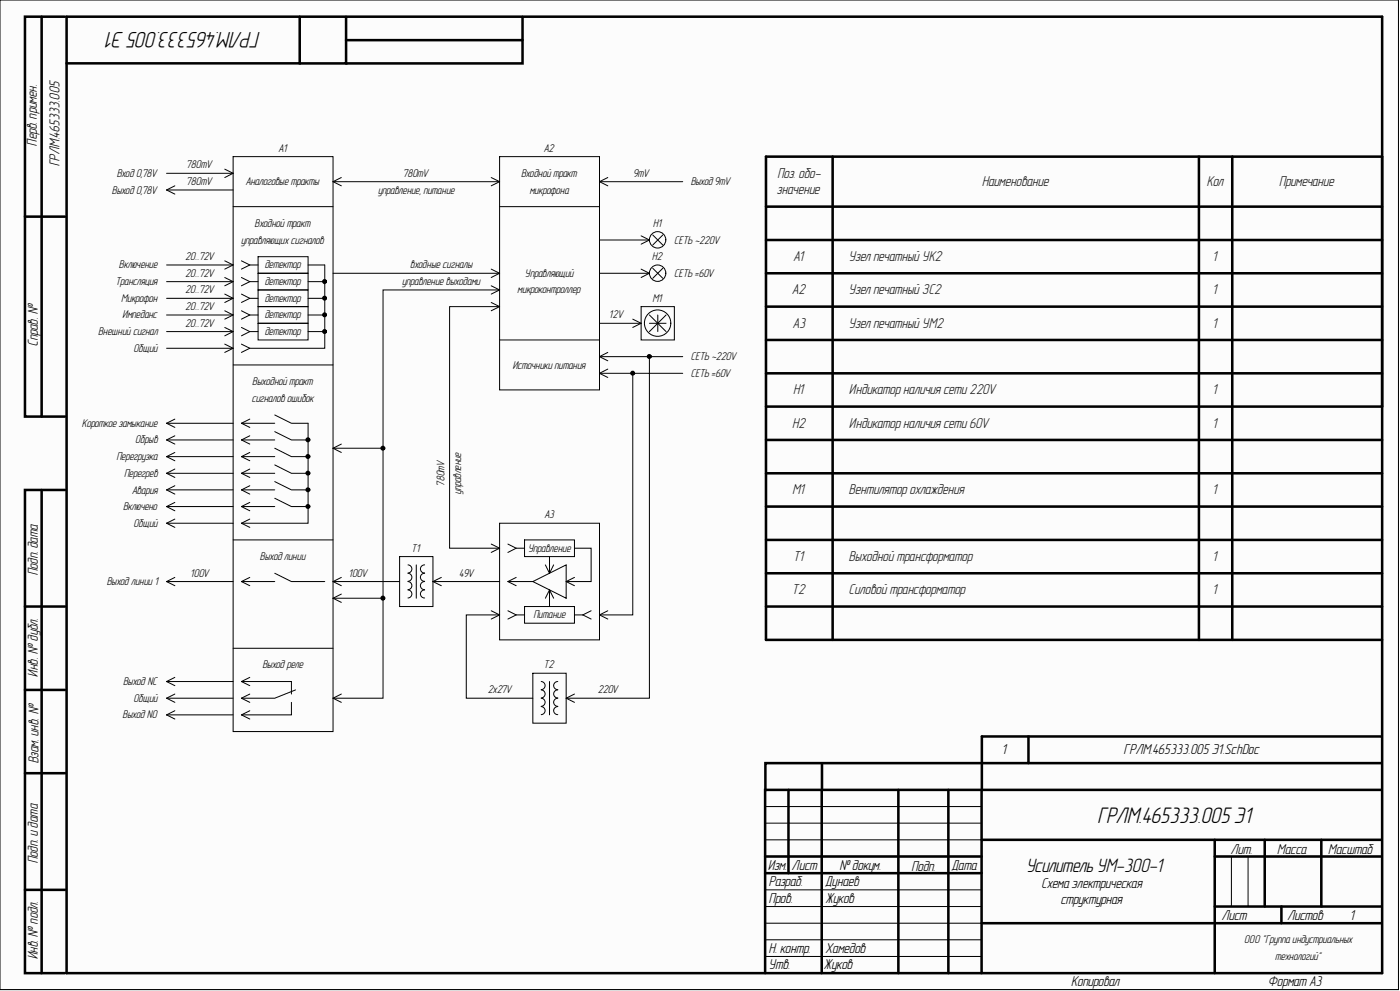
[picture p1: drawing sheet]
<svg xmlns="http://www.w3.org/2000/svg" width="420mm" height="297mm" viewBox="0 0 420 297" stroke-linecap="round" stroke-linejoin="round" font-family="sans-serif">
<path d="M0 0h419.3v296.6h-419.3z" fill="#fcfcfc" stroke="#000" stroke-width=".3"/>
<g fill="none" stroke="#000" stroke-width=".76">
<path d="M12.5 5v119.9M19.5 5h-12v119.9h12M20 5h394.5v286.7h-394.5zM89.9 5v14h-69.9M103.8 5v14h-14M103.8 12h52.9M156.7 5v14h-52.9M249.7 46.9v144.9M359.5 46.9v144.9M369.5 46.9v144.9M414.5 46.9h-184.8v144.9h184.8M7.5 64.9h12"/>
<path d="M229.7 61.9h184.8M229.7 71.9h184.8M229.7 81.9h184.8M229.7 91.9h184.8M229.7 101.9h184.8M229.7 111.9h184.8M229.7 121.9h184.8M229.7 131.9h184.8M12.5 146.9v144.8M19.5 146.9h-12v144.8h12M229.7 141.9h184.8M229.7 151.8h184.8"/>
<path d="M229.7 161.8h184.8M229.7 171.8h184.8M7.5 181.8h12M229.7 181.8h184.8M7.5 206.8h12M7.5 231.8h12M236.4 236.8v24.9M246.4 236.8v54.9M246.5 228.7v8M269.4 236.8v54.9M284.4 236.8v54.9M294.3 236.8v54.9"/>
<path d="M308.4 220.7v8M414.2 236.8h-184.8v54.9M414.3 228.7h-184.8v8M414.3 220.7h-119.9v16M229.4 256.7h64.9M294.3 251.7h119.9M364.3 251.7v40M364.3 256.7h49.9M379.2 251.7v20M396.2 251.7v20M7.5 266.7h12M229.4 261.7h64.9"/>
<path d="M294.3 276.7h119.9M364.3 271.7h49.9M384.2 271.7v5"/>
<circle cx="97.3" cy="84.4" r=".36"/>
<circle cx="97.3" cy="89.4" r=".36"/>
<circle cx="97.3" cy="94.4" r=".36"/>
<circle cx="97.3" cy="99.4" r=".36"/>
<circle cx="189.7" cy="111.8" r=".36"/>
<circle cx="194.7" cy="106.9" r=".36"/>
<circle cx="92.3" cy="136.8" r=".36"/>
<circle cx="92.3" cy="131.8" r=".36"/>
<circle cx="114.8" cy="134.3" r=".36"/>
<circle cx="92.3" cy="151.8" r=".36"/>
<circle cx="92.3" cy="141.8" r=".36"/>
<circle cx="92.3" cy="146.8" r=".36"/>
<circle cx="114.8" cy="179.3" r=".36"/>
</g>
<g fill="none" stroke="#000" stroke-width=".3">
<path d="M49.9 56.9h20M49.9 56.9l2.5 1.3M49.9 51.9h20M52.4 55.7l-2.5 1.2M67.4 50.7l2.5 1.2M69.9 46.9h30v172.4h-30zM69.9 51.9l-2.5 1.3M99.9 54.5h49.9M99.9 54.5l2.5 1.2M102.4 53.2l-2.5 1.3M147.3 53.2l2.5 1.3M149.8 46.9h30v70h-30z"/>
<path d="M149.8 54.5l-2.5 1.2M179.8 54.5h24.9M179.8 54.5l2.5 1.2M182.3 53.2l-2.5 1.3M49.9 79.4h20M67.4 78.2l2.5 1.2M69.9 79.4l-2.5 1.3M69.9 61.9h30M72.4 78.2l2.5 1.2M74.9 79.4h2.5M74.9 79.4l-2.5 1.3M77.4 76.9h15v5h-15z"/>
<path d="M92.4 79.4h5v25h-22.5M149.8 61.9h30M179.8 71.9h14.9M192.2 70.7l2.5 1.2M194.7 71.9l-2.5 1.3M195.7 70.4l3 3M198.7 70.4l-3 3M49.9 84.4h20M49.9 89.4h20M49.9 94.4h20M49.9 99.4h20M67.4 83.2l2.5 1.2"/>
<path d="M67.4 88.2l2.5 1.2M67.4 93.1l2.5 1.3M67.4 98.1l2.5 1.3M69.9 84.4l-2.5 1.3M69.9 89.4l-2.5 1.3M69.9 94.4l-2.5 1.3M69.9 99.4l-2.5 1.3M72.4 98.1l2.5 1.3M72.4 83.2l2.5 1.2M72.4 88.2l2.5 1.2M72.4 93.1l2.5 1.3M74.9 84.4h2.5"/>
<path d="M74.9 89.4h2.5M74.9 94.4h2.5M74.9 99.4h2.5M74.9 99.4l-2.5 1.3M74.9 84.4l-2.5 1.3M74.9 89.4l-2.5 1.3M74.9 94.4l-2.5 1.3M77.4 96.9h15v5h-15zM77.4 91.9h15v5h-15zM77.4 86.9h15v5h-15zM77.4 81.9h15v5h-15zM92.4 84.4h5"/>
<path d="M92.4 89.4h5M92.4 94.4h5M92.4 99.4h5M99.9 81.9h49.9M147.3 90.7l2.5 1.2M147.3 85.7l2.5 1.2M147.3 80.7l2.5 1.2M149.8 91.9h-15v72.4h15M149.8 86.9h-34.9v122.4h-15M149.8 91.9l-2.5 1.2M149.8 86.9l-2.5 1.3M149.8 81.9l-2.5 1.3"/>
<path d="M179.8 96.9h12.4M179.8 81.9h14.9M189.7 95.7l2.5 1.2M192.2 91.9h10v10h-10zM192.2 96.9l-2.5 1.2M192.2 80.7l2.5 1.2M194.7 94.4l5 5M194.7 96.9h5M194.7 81.9l-2.5 1.3M195.7 80.4l3 3M197.2 94.4v5M198.7 80.4l-3 3"/>
<path d="M199.7 94.4l-5 5M49.9 104.4h20M67.4 103.1l2.5 1.3M69.9 104.4l-2.5 1.2M69.9 109.4h30M72.4 103.1l2.5 1.3M74.9 104.4l-2.5 1.2M149.8 101.9h30M179.8 106.9l2.5 1.2M179.8 106.9h24.9M179.8 111.9l2.5 1.2M179.8 111.9h24.9"/>
<path d="M182.3 105.6l-2.5 1.3M182.3 110.6l-2.5 1.3M189.7 111.9v72.4h-9.9M194.7 106.9v102.4h-24.9M49.9 126.9h20M49.9 126.9l2.5 1.2M49.9 131.9h20M49.9 131.9l2.5 1.2M49.9 136.9h20M49.9 136.9l2.5 1.2M52.4 125.6l-2.5 1.3M52.4 130.6l-2.5 1.3"/>
<path d="M52.4 135.6l-2.5 1.3M72.4 126.9h10M72.4 131.9h10M72.4 136.9h10M72.4 126.9l2.5 1.2M72.4 131.9l2.5 1.2M72.4 136.9l2.5 1.2M74.9 125.6l-2.5 1.3M74.9 130.6l-2.5 1.3M74.9 135.6l-2.5 1.3M82.4 139.4l5 2.5h5M82.4 134.4l5 2.5h5"/>
<path d="M82.4 129.4l5 2.5h5M82.4 124.4l5 2.5h5v29.9h-20M99.9 134.4l2.5 1.2M99.9 134.4h15M102.4 133.1l-2.5 1.3M49.9 141.9h20M49.9 141.9l2.5 1.2M49.9 146.8h20M49.9 146.8l2.5 1.3M49.9 151.8h20M49.9 151.8l2.5 1.3M49.9 156.8h20"/>
<path d="M49.9 156.8l2.5 1.3M52.4 140.6l-2.5 1.3M52.4 145.6l-2.5 1.2M52.4 150.6l-2.5 1.2M52.4 155.6l-2.5 1.2M72.4 141.9h10M72.4 146.8h10M72.4 151.8h10M72.4 141.9l2.5 1.2M72.4 146.8l2.5 1.3M72.4 151.8l2.5 1.3M72.4 156.8l2.5 1.3"/>
<path d="M74.9 140.6l-2.5 1.3M74.9 145.6l-2.5 1.2M74.9 150.6l-2.5 1.2M74.9 155.6l-2.5 1.2M82.4 149.3l5 2.5h5M82.4 144.4l5 2.4h5M149.8 156.8h30v35h-30zM49.9 174.3h20M49.9 174.3l2.5 1.3M52.4 173.1l-2.5 1.2M69.9 161.8h30M72.4 174.3h10"/>
<path d="M72.4 174.3l2.5 1.3M74.9 173.1l-2.5 1.2M82.4 171.8l5 2.5h10M99.9 174.3h19.9M99.9 174.3l2.5 1.3M99.9 179.3l2.5 1.3M99.9 179.3h15M102.4 173.1l-2.5 1.2M102.4 178.1l-2.5 1.2M119.8 166.8h10v15h-10zM122.3 169.3a1.22 1.22 0 0 1 1.2 1.2 1.22 1.22 0 0 1-1.2 1.3M122.3 171.8a1.21 1.21 0 0 1 1.2 1.2 1.21 1.21 0 0 1-1.2 1.2"/>
<path d="M122.3 174.3a1.22 1.22 0 0 1 1.2 1.2 1.22 1.22 0 0 1-1.2 1.3M122.3 176.8a1.21 1.21 0 0 1 1.2 1.2 1.21 1.21 0 0 1-1.2 1.2M124.8 169.3v10M127.3 176.8a1.21 1.21 0 0 0-1.2 1.2 1.21 1.21 0 0 0 1.2 1.2M127.3 174.3a1.22 1.22 0 0 0-1.2 1.2 1.22 1.22 0 0 0 1.2 1.3M127.3 171.8a1.21 1.21 0 0 0-1.2 1.2 1.21 1.21 0 0 0 1.2 1.2M127.3 169.3a1.22 1.22 0 0 0-1.2 1.2 1.22 1.22 0 0 0 1.2 1.3M129.8 174.3h20M129.8 174.3l2.5 1.3M132.3 173.1l-2.5 1.2M147.3 163.1l2.5 1.2M149.8 164.3l-2.5 1.3"/>
<path d="M152.3 174.3h7.5M152.3 163.1l2.5 1.2M152.3 174.3l2.5 1.3M154.8 164.3l-2.5 1.3M154.8 164.3h2.5M154.8 173.1l-2.5 1.2M157.3 161.8h15v5h-15zM159.8 174.3l10-5v10zM163.5 169.3l1.3 2.5M164.8 166.8v5M164.8 176.8v5M164.8 176.8l1.2 2.5"/>
<path d="M164.8 176.8l-1.3 2.5M166 169.3l-1.2 2.5M169.8 174.3l2.5 1.3M172.3 164.3h5v10h-7.5M172.3 173.1l-2.5 1.2M69.9 194.3h30M147.3 183.1l2.5 1.2M149.8 184.3h-10v25h20M149.8 184.3l-2.5 1.3M152.3 183.1l2.5 1.2M154.8 184.3h2.5M154.8 184.3l-2.5 1.3"/>
<path d="M157.3 181.8h15v5h-15zM172.3 184.3h2.5M174.8 184.3l2.5 1.3M177.3 183.1l-2.5 1.2M179.8 184.3l2.5 1.3M182.3 183.1l-2.5 1.2M49.9 204.3h20M49.9 204.3l2.5 1.2M49.9 209.3h20M49.9 209.3l2.5 1.2M49.9 214.3h20M49.9 214.3l2.5 1.2"/>
<path d="M52.4 203l-2.5 1.3M52.4 208l-2.5 1.3M52.4 213l-2.5 1.3M72.4 204.3h15v3.7M72.4 204.3l2.5 1.2M72.4 209.3l2.5 1.2M72.4 214.3l2.5 1.2M74.9 203l-2.5 1.3M74.9 208l-2.5 1.3M74.9 213l-2.5 1.3M87.4 210.5v3.8h-15M88.6 206.8l-6.2 2.5h-10"/>
<path d="M99.9 209.3l2.5 1.2M102.4 208l-2.5 1.3M159.8 201.8h10v15h-10zM162.3 204.3a1.22 1.22 0 0 1 1.2 1.2 1.22 1.22 0 0 1-1.2 1.2M162.3 206.8a1.2 1.2 0 0 1 1.2 1.2 1.2 1.2 0 0 1-1.2 1.2M162.3 209.3a1.22 1.22 0 0 1 1.2 1.2 1.22 1.22 0 0 1-1.2 1.2M162.3 211.8a1.2 1.2 0 0 1 1.2 1.2 1.2 1.2 0 0 1-1.2 1.2M164.8 204.3v10M167.3 211.8a1.21 1.21 0 0 0-1.3 1.2 1.21 1.21 0 0 0 1.3 1.2M167.3 209.3a1.22 1.22 0 0 0-1.3 1.2 1.22 1.22 0 0 0 1.3 1.2M167.3 206.8a1.21 1.21 0 0 0-1.3 1.2 1.21 1.21 0 0 0 1.3 1.2M167.3 204.3a1.22 1.22 0 0 0-1.3 1.2 1.22 1.22 0 0 0 1.3 1.2"/>
<path d="M169.8 209.3l2.5 1.2M172.3 208l-2.5 1.3M229.4 241.8h64.9M229.4 246.7h64.9M229.4 251.7h64.9M369.2 256.7v15M374.2 256.7v15M229.4 266.7h64.9M229.4 271.7h64.9M229.4 276.7h64.9M7.5 291.7h5M229.4 281.7h64.9"/>
<path d="M229.4 286.7h64.9"/>
<circle cx="197.2" cy="71.9" r="2.46"/>
<circle cx="197.2" cy="96.9" r="4"/>
<circle cx="197.2" cy="81.9" r="2.46"/>
</g>
<g font-size="6.8" fill="#010101">
<text x="78" y="9.5" transform="rotate(-180 78 9.5)">ГРЛМ.465333.005Э1</text>
<text x="329.2" y="246.8">ГРЛМ.465333.005Э1</text>
</g>
<text font-size="5.8" fill="#010101" x="307.9" y="261.5">Усилитель УМ-300-1</text>
<g font-size="4.3" fill="#010101">
<text x="11.1" y="43.6" transform="rotate(-90 11.1 43.6)">Перв. примен.</text>
<text x="17.8" y="49.9" transform="rotate(-90 17.8 49.9)">ГРЛМ.465333.005</text>
<text x="11.3" y="103.7" transform="rotate(-90 11.3 103.7)">Справ. №</text>
<text x="11.3" y="172.5" transform="rotate(-90 11.3 172.5)">Подп. дата</text>
<text x="11.3" y="202.8" transform="rotate(-90 11.3 202.8)">Инв. №дубл.</text>
<text x="300.7" y="226.1">1</text>
<text x="337" y="226.1">ГРЛМ.465333.005Э1.SchDoc</text>
<text x="11.6" y="228.8" transform="rotate(-90 11.6 228.8)">Взам. инв. №</text>
<text x="369.1" y="255.9">Лит.</text>
<text x="383.1" y="255.9">Масса</text>
<text x="398.4" y="255.9">Масштаб</text>
<text x="11.3" y="258.7" transform="rotate(-90 11.3 258.7)">Подп. и дата</text>
<text x="230.3" y="260.7">Изм.</text>
<text x="237.6" y="260.7">Лист</text>
<text x="251.8" y="260.7">№докум.</text>
<text x="273.4" y="261">Подп.</text>
<text x="285.5" y="260.7">Дата</text>
<text x="230.7" y="265.6">Разраб.</text>
<text x="247.6" y="265.6">Дунаев</text>
<text x="312.4" y="266.1">Схема электрическая</text>
<text x="230.7" y="270.6">Пров.</text>
<text x="247.6" y="270.6">Жуков</text>
<text x="318.2" y="271.1">структурная</text>
<text x="366.4" y="275.7">Лист</text>
<text x="386.1" y="275.7">Листов</text>
<text x="405" y="275.7">1</text>
<text x="11.3" y="287.6" transform="rotate(-90 11.3 287.6)">Инв. №подл.</text>
<text x="230.7" y="285.5">Н. контр.</text>
<text x="247.6" y="285.5">Хамедов</text>
<text x="230.7" y="290.5">Утв.</text>
<text x="247.1" y="290.5">Жуков</text>
<text x="321.3" y="295.5">Копировал</text>
<text x="380.4" y="295.5">Формат А3</text>
</g>
<g font-size="4.3" fill="#1c1c1c">
<text x="233.3" y="53.3">Поз. обо-</text>
<text x="233.2" y="58.3">значение</text>
<text x="294.7" y="55.7">Наименование</text>
<text x="362" y="55.7">Кол</text>
<text x="383.7" y="55.7">Примечание</text>
<text x="238" y="78.2">A1</text>
<text x="254.7" y="78.2">Узелпечатный УК2</text>
<text x="363.8" y="78.2">1</text>
<text x="237.7" y="88.2">A2</text>
<text x="254.7" y="88.2">Узелпечатный ЗС2</text>
<text x="363.8" y="88.2">1</text>
<text x="237.8" y="98.2">A3</text>
<text x="254.7" y="98.2">Узелпечатный УМ2</text>
<text x="363.8" y="98.2">1</text>
<text x="238" y="118.2">H1</text>
<text x="254.7" y="118.2">Индикаторналичиясети 220V</text>
<text x="363.8" y="118.2">1</text>
<text x="237.8" y="128.2">H2</text>
<text x="254.7" y="128.2">Индикаторналичиясети 60V</text>
<text x="363.8" y="128.2">1</text>
<text x="237.8" y="148.2">M1</text>
<text x="254.7" y="148.2">Вентиляторохлаждения</text>
<text x="363.8" y="148.2">1</text>
<text x="238" y="168.1">T1</text>
<text x="254.7" y="168.1">Выходной трансформатор</text>
<text x="363.8" y="168.1">1</text>
<text x="237.7" y="178.1">T2</text>
<text x="254.7" y="178.1">Силовой трансформатор</text>
<text x="363.8" y="178.1">1</text>
</g>
<g font-size="3.4">
<text x="83.6" y="45.5">A1</text>
<text x="163.2" y="45.5">A2</text>
<text x="35.1" y="52.9">Вход0,78V</text>
<text x="56.1" y="50.5">780mV</text>
<text x="121" y="52.9">780mV</text>
<text x="156.3" y="52.9">Входной тракт</text>
<text x="190.1" y="52.9">9mV</text>
<text x="33.7" y="58">Выход0,78V</text>
<text x="56.1" y="55.5">780mV</text>
<text x="73.8" y="55.5">Аналоговые тракты</text>
<text x="113.5" y="58">управление, питание</text>
<text x="159" y="58">микрофона</text>
<text x="207.2" y="55.5">Выход9mV</text>
<text x="76.4" y="68">Входной тракт</text>
<text x="196" y="68">H1</text>
<text x="55.6" y="78">20...72V</text>
<text x="72.5" y="73">управляющихсигналов</text>
<text x="195.6" y="78">H2</text>
<text x="202.2" y="73">СЕТЬ ~220V</text>
<text x="35.8" y="80.4">Включение</text>
<text x="55.6" y="83">20...72V</text>
<text x="79.5" y="80.4">детектор</text>
<text x="123.1" y="80.4">входные сигналы</text>
<text x="157.5" y="83">Управляющий</text>
<text x="202.2" y="83">СЕТЬ =60V</text>
<text x="34.7" y="85.4">Трансляция</text>
<text x="55.6" y="88">20...72V</text>
<text x="79.5" y="85.4">детектор</text>
<text x="120.7" y="85.4">управление выходами</text>
<text x="155.3" y="88">микроконтроллер</text>
<text x="36.4" y="90.4">Микрофон</text>
<text x="36.8" y="95.4">Импеданс</text>
<text x="55.6" y="93">20...72V</text>
<text x="79.5" y="95.4">детектор</text>
<text x="79.5" y="90.4">детектор</text>
<text x="182.8" y="95.4">12V</text>
<text x="195.7" y="90.4">M1</text>
<text x="29.5" y="100.4">Внешний сигнал</text>
<text x="55.6" y="97.9">20...72V</text>
<text x="79.5" y="100.4">детектор</text>
<text x="40.2" y="105.5">Общий</text>
<text x="207.2" y="107.9">СЕТЬ ~220V</text>
<text x="153.8" y="110.5">Источники питания</text>
<text x="207.2" y="112.9">СЕТЬ =60V</text>
<text x="75.8" y="115.4">Выходной тракт</text>
<text x="75.6" y="120.4">сигналов ошибок</text>
<text x="24.7" y="127.9">Короткое замыкание</text>
<text x="35" y="137.9">Перегрузка</text>
<text x="40.7" y="132.9">Обрыв</text>
<text x="37.3" y="142.9">Перегрев</text>
<text x="39.7" y="147.9">Авария</text>
<text x="133.3" y="145.6" transform="rotate(-90 133.3 145.6)">780mV</text>
<text x="138.3" y="148" transform="rotate(-90 138.3 148)">управление</text>
<text x="37" y="152.9">Включено</text>
<text x="163.3" y="155.4">A3</text>
<text x="40.2" y="157.9">Общий</text>
<text x="78" y="167.9">Выходлинии</text>
<text x="123.5" y="165.3">T1</text>
<text x="158.4" y="165.3">Управление</text>
<text x="57.2" y="172.9">100V</text>
<text x="104.7" y="172.9">100V</text>
<text x="137.8" y="172.9">49V</text>
<text x="32.1" y="175.3">Выходлинии 1</text>
<text x="160.1" y="185.3">Питание</text>
<text x="78.8" y="200.4">Выходреле</text>
<text x="163.2" y="200.4">T2</text>
<text x="37" y="205.3">ВыходNC</text>
<text x="146.4" y="207.8">2х27V</text>
<text x="179.3" y="207.8">220V</text>
<text x="36.9" y="215.3">ВыходNO</text>
<text x="40.2" y="210.3">Общий</text>
</g>
<g font-size="3.4" fill="#010101">
<text x="373.2" y="282.7">ООО &quot;Группа индустриальных</text>
<text x="382.5" y="287.7">технологий&quot;</text>
</g>
</svg>
